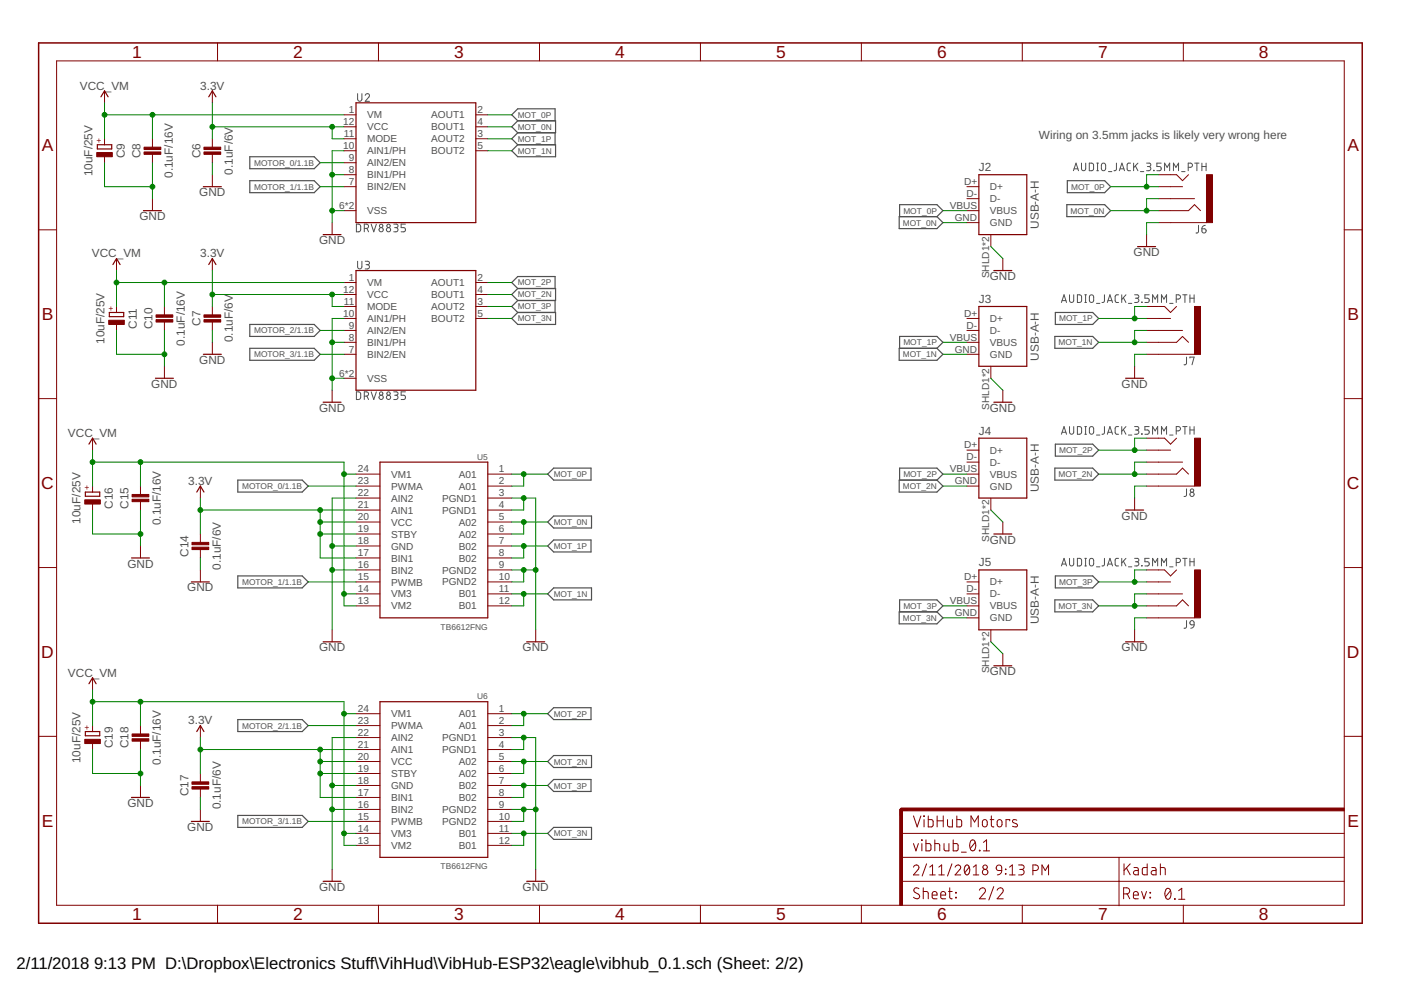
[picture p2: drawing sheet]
<svg xmlns="http://www.w3.org/2000/svg" width="297mm" height="210mm" viewBox="0 0 297 210" stroke-linecap="round" stroke-linejoin="round" font-family="sans-serif">
<g fill="none" stroke="#505050" stroke-width=".21">
<path d="M75.8 19.9v1.1a.46 .46 0 0 0 .5 .5 .46 .46 0 0 0 .4-.5v-1.1M77.4 20.2a.45 .45 0 0 1 .7-.3 .45 .45 0 0 1 .1 .7l-.8 .9h.9M227.6 36.2l.5-1.6 .6 1.6M227.7 35.8h.8M229.3 34.6v1.2a.44 .44 0 0 0 .4 .4 .44 .44 0 0 0 .5-.4v-1.2M230.9 34.6h.7l.2 .3v1l-.2 .3h-.7zM232.5 34.6h.4M232.5 36.2h.4M232.7 34.6v1.6M233.6 34.7l.4-.1 .3 .1 .1 1.1a.46 .46 0 0 1-.4 .4 .46 .46 0 0 1-.5-.4zM235 36.4h.7M236.7 34.6v1.4l-.5 .2"/>
<path d="M237.3 36.2l.6-1.6 .5 1.6M237.5 35.8h.8M239.7 34.6h-.5l-.2 .3v1.1l.2 .2h.5M240.3 34.6v1.6M240.7 35.2l.6 1M241.3 34.6l-1 1M241.8 36.4h.7M243.1 34.6h.5a.36 .36 0 0 1 .4 .3 .36 .36 0 0 1-.4 .4h-.3M243.5 35.3a.44 .44 0 0 1 .5 .5 .44 .44 0 0 1-.5 .4h-.4M244.6 36.1l.1 .1zM246.2 34.6h-.9v.7h.5a.45 .45 0 0 1 .4 .5 .45 .45 0 0 1-.4 .4h-.5M246.9 36.2v-1.6l.6 .9 .5-.9v1.6"/>
<path d="M248.8 36.2v-1.6l.5 .9 .6-.9v1.6M250.5 36.4h.7M251.9 35.5h.5a.44 .44 0 0 0 .4-.5 .44 .44 0 0 0-.4-.4h-.5v1.6M253.3 34.6h.9M253.8 34.6v1.6M254.8 35.3h.9M254.8 34.6v1.6M255.7 34.6v1.6M75.6 47.5l.6 .1 .2 .2 .1 .9-.3 .4h-.6zM75.8 55.4v1.2a.46 .46 0 0 0 .5 .4 .46 .46 0 0 0 .4-.4v-1.2M77.2 48.4h.5a.46 .46 0 0 0 .4-.4 .46 .46 0 0 0-.4-.5h-.5v1.6M77.4 55.4h.6a.36 .36 0 0 1 .3 .4 .36 .36 0 0 1-.3 .3h-.4"/>
<path d="M77.8 48.4l.3 .7M77.9 56.1a.46 .46 0 0 1 .4 .5 .46 .46 0 0 1-.4 .4h-.5M78.7 47.5l.5 1.6 .6-1.6M83.5 47.5h.5a.37 .37 0 0 1 .4 .4 .37 .37 0 0 1-.4 .4h-.3M83.9 48.3a.44 .44 0 0 1 .5 .4 .44 .44 0 0 1-.5 .4h-.4M86 47.5h-1v.8h.6a.45 .45 0 0 1 .4 .4 .45 .45 0 0 1-.4 .4h-.6M254.1 47.8v1.4l-.5 .2M254.8 48.5h.6a.45 .45 0 0 1 .3 .5 .45 .45 0 0 1-.4 .4 .45 .45 0 0 1-.5-.4zM255.5 47.8l-.5 .3-.2 .4M225 64.1l.6-1.6 .5 1.6M225.2 63.7h.8M226.8 62.5v1.2a.44 .44 0 0 0 .4 .4 .44 .44 0 0 0 .4-.4v-1.2"/>
<path d="M228.4 62.5h.6l.3 .3v1.1l-.3 .2h-.6zM230 62.5h.4M230 64.1h.4M230.2 62.5v1.6M231.1 62.6l.3-.1 .4 .1 .1 1.1a.46 .46 0 0 1-.5 .4 .46 .46 0 0 1-.4-.4zM232.5 64.3h.7M234.2 62.5l-.1 1.4-.1 .2h-.4M234.8 64.1l.5-1.6 .6 1.6M234.9 63.7h.8M237.2 62.5h-.5l-.3 .4 .1 1.1 .7 .1M237.8 62.5v1.6M238.2 63.1l.5 1"/>
<path d="M238.7 62.5l-.9 1M239.2 64.3h.8M240.6 62.5h.5a.36 .36 0 0 1 .4 .4 .36 .36 0 0 1-.4 .3h-.4M241 63.2a.46 .46 0 0 1 .5 .5 .46 .46 0 0 1-.5 .4h-.4M242.1 64.1h.1M243.6 62.5h-.9v.7h.6a.46 .46 0 0 1 .4 .5 .46 .46 0 0 1-.4 .4h-.6M244.4 64.1v-1.6l.5 .9 .5-.9v1.6M246.3 64.1v-1.6l.5 .9 .5-.9v1.6M248 64.3h.7M249.4 63.4h.4a.46 .46 0 0 0 .5-.4 .46 .46 0 0 0-.5-.5h-.4v1.6M250.8 62.5h.9M251.2 62.5v1.6"/>
<path d="M251.6 75.7l-.1 1.4-.1 .2h-.4M252.3 63.2h.9M252.3 62.5v1.6M252.3 75.9v-.2h.9l-.5 1.6M253.2 62.5v1.6M75.6 83.1h.6l.2 .3 .1 .8-.3 .5h-.6zM77.2 84h.5a.46 .46 0 0 0 .4-.5 .46 .46 0 0 0-.4-.4h-.5v1.6M77.8 84l.3 .7M78.7 83.1l.5 1.6 .6-1.6M83.5 83.1h.5a.36 .36 0 0 1 .4 .3 .36 .36 0 0 1-.4 .4h-.3M83.9 83.8a.46 .46 0 0 1 .5 .5 .46 .46 0 0 1-.5 .4h-.4M86 83.1h-1v.7h.6a.46 .46 0 0 1 .4 .5 .46 .46 0 0 1-.4 .4h-.6"/>
<path d="M225 92.1l.6-1.7 .5 1.7M225.2 91.7h.8M226.8 90.4v1.2a.44 .44 0 0 0 .4 .5 .44 .44 0 0 0 .4-.5v-1.2M228.4 90.4l.6 .1 .3 .2v1.1l-.3 .2-.6 .1zM230 90.4h.4M230 92.1h.4M230.2 90.4v1.7M231.1 90.6l.3-.2 .4 .2 .1 1a.46 .46 0 0 1-.5 .5 .46 .46 0 0 1-.4-.5zM232.5 92.2h.7M234.2 90.4l-.1 1.4-.5 .3M234.8 92.1l.5-1.7 .6 1.7M234.9 91.7h.8"/>
<path d="M237.2 90.4l-.5 .1-.3 .3 .1 1.2 .7 .1M237.8 90.4v1.7M238.2 91.1l.5 1M238.7 90.4l-.9 1M239.2 92.2h.8M240.6 90.4h.5a.36 .36 0 0 1 .4 .4 .36 .36 0 0 1-.4 .4h-.4M241 91.2a.46 .46 0 0 1 .5 .4 .46 .46 0 0 1-.5 .5h-.4M242.1 92v.1zM243.6 90.4h-.9v.8h.6a.46 .46 0 0 1 .4 .4 .46 .46 0 0 1-.4 .5h-.6M244.4 92.1v-1.7l.5 1 .5-1v1.7M246.3 92.1v-1.7l.5 1 .5-1v1.7M248 92.2h.7"/>
<path d="M249.4 91.4h.4a.46 .46 0 0 0 .5-.5 .46 .46 0 0 0-.5-.5h-.4v1.7M250.8 90.4h.9M251.2 90.4v1.7M252.3 90.4v1.7M252.3 91.2h.9M253.2 90.4v1.7M225 120l.6-1.6 .5 1.6M225.2 119.6h.8M226.8 118.4v1.1a.44 .44 0 0 0 .4 .5 .44 .44 0 0 0 .4-.5v-1.1M228.4 118.4h.6l.3 .3v1l-.3 .3h-.6zM230 118.4h.4M230 120h.4"/>
<path d="M230.2 118.4v1.6M231.1 118.5l.3-.1 .4 .1 .1 1a.46 .46 0 0 1-.5 .5 .46 .46 0 0 1-.4-.5zM234.2 118.4l-.1 1.4-.5 .2M234.8 120l.5-1.6 .6 1.6M234.9 119.6h.8M237.2 118.4h-.5l-.3 .3 .1 1.1 .2 .2h.5M237.8 118.4v1.6M238.2 119l.5 1M238.7 118.4l-.9 1M240.6 118.4h.5a.36 .36 0 0 1 .4 .3 .36 .36 0 0 1-.4 .4h-.4M241 119.1a.44 .44 0 0 1 .5 .4 .44 .44 0 0 1-.5 .5h-.4M242.1 119.9v.1z"/>
<path d="M243.6 118.4h-.9v.7h.6a.45 .45 0 0 1 .4 .4 .45 .45 0 0 1-.4 .5h-.6M244.4 120v-1.6l.5 .9 .5-.9v1.6M246.3 120v-1.6l.5 .9 .5-.9v1.6M249.4 119.3h.4a.44 .44 0 0 0 .5-.5 .44 .44 0 0 0-.5-.4h-.4v1.6M250.8 118.4h.9M251.2 118.4v1.6M251.6 103.7l-.1 1.4-.5 .2M252.3 118.4v1.6M252.3 119.1h.9M253.2 118.4v1.6M232.5 120.2h.7M239.2 120.2h.8"/>
<path d="M248 120.2h.7M251.6 131.6l-.1 1.4-.5 .2M252.4 131.7l.3-.1 .3 .1 .2 .8-.8-.1-.1-.4zM253.2 132.5l-.2 .4-.5 .3"/>
<circle cx="80.8" cy="48.7" r=".45"/>
<circle cx="80.8" cy="47.9" r=".36"/>
<circle cx="82.4" cy="48.7" r=".45"/>
<circle cx="82.4" cy="47.9" r=".36"/>
<circle cx="80.8" cy="83.4" r=".36"/>
<circle cx="80.8" cy="84.3" r=".44"/>
<circle cx="82.4" cy="83.4" r=".36"/>
<circle cx="82.4" cy="84.3" r=".44"/>
<circle cx="252.7" cy="104.8" r=".45"/>
<circle cx="252.7" cy="104" r=".36"/>
</g>
<g fill="none" stroke="#505050" stroke-width=".25">
<path d="M53 33.2h13.6l1.3 1.3-1.3 1.3h-13.6zM53 38.3h13.6l1.3 1.3-1.3 1.3h-13.6zM108.5 32l1.3-1.3h8v2.5h-8zM109.8 28.2l-1.3 1.2 1.3 1.3M109.8 25.6l-1.3-1.3 1.3-1.2h7.9v2.5M109.8 25.6h8v2.6h-8M109.8 25.6l-1.3 1.3 1.3 1.3M117.7 28.2v2.5M226.3 38.3h7.9l1.3 1.3-1.3 1.3h-7.9zM190.6 45.9h8l1.3 1.3-1.3 1.3h-8zM190.7 45.9v-2.5h7.9l1.3 1.3-1.3 1.2M226.2 43.4h8l1.3 1.3-1.3 1.2h-8z"/>
<path d="M53 68.8h13.6l1.3 1.3-1.3 1.2h-13.6zM53 73.9h13.6l1.3 1.2-1.3 1.3h-13.6zM108.5 67.5l1.3-1.2h8v2.5h-8zM109.8 61.2l-1.3-1.3 1.3-1.3h7.9v2.6M109.8 61.2h8v2.5h-8M109.8 61.2l-1.3 1.2 1.3 1.3M109.8 63.7l-1.3 1.3 1.3 1.3M117.7 63.7v2.6M190.6 73.9h8l1.3 1.2-1.3 1.3h-8zM190.7 73.9v-2.6h7.9l1.3 1.3-1.3 1.3M223.6 71.3h8.1l1.2 1.3-1.2 1.3h-8.1zM223.8 66.3h7.9l1.2 1.2-1.2 1.3h-7.9z"/>
<path d="M223.6 99.3h8.1l1.2 1.2-1.2 1.3h-8.1zM223.8 94.2h7.9l1.2 1.2-1.2 1.3h-7.9zM50.4 101.8h13.7l1.2 1.3-1.2 1.2h-13.7zM116.1 100.5l1.3-1.2h7.9v2.5h-7.9zM116.1 115.8l1.3-1.3h7.9v2.5h-7.9zM116.1 110.7l1.3-1.3h8v2.6h-8zM190.6 101.8h8l1.3 1.3-1.3 1.2h-8zM190.7 101.8v-2.5h7.9l1.3 1.2-1.3 1.3M50.4 122.1h13.7l1.2 1.3-1.2 1.3h-13.7zM117.4 124.7h8v2.5h-8l-1.3-1.3zM190.6 129.7h8l1.3 1.3-1.3 1.3h-8zM190.7 129.7v-2.5h7.9l1.3 1.3-1.3 1.2"/>
<path d="M223.6 127.2h8.1l1.2 1.3-1.2 1.2h-8.1zM223.8 122.1h7.9l1.2 1.3-1.2 1.3h-7.9zM50.4 152.6h13.7l1.2 1.2-1.2 1.3h-13.7zM116.1 151.3l1.3-1.2h7.9v2.5h-7.9zM50.4 172.9h13.7l1.2 1.3-1.2 1.2h-13.7zM116.1 166.5l1.3-1.2h7.9v2.5h-7.9zM116.1 161.5l1.3-1.3h8v2.5h-8zM117.4 175.4h8v2.6h-8l-1.3-1.3z"/>
</g>
<g fill="#800000" stroke="#800000" stroke-width=".21">
<path d="M190.8 171.6h.5v20.3h-.5z"/>
<path d="M191 171.3h94v.6h-94z"/>
<path d="M30.5 31.2h3.6v.5h-3.6z"/>
<path d="M30.5 32.2h3.6v.5h-3.6z"/>
<path d="M43.2 31.2h3.6v.5h-3.6z"/>
<path d="M43.2 32.2h3.6v.5h-3.6z"/>
<path d="M43.2 66.8h3.6v.5h-3.6z"/>
<path d="M43.2 67.8h3.6v.5h-3.6z"/>
<path d="M33.1 66.8h3.5v.5h-3.5z"/>
<path d="M33.1 67.8h3.5v.5h-3.5z"/>
<path d="M255.8 37h1.3v10.2h-1.3z"/>
<path d="M253.3 65h1.2v10.1h-1.2z"/>
<path d="M253.3 92.9h1.2v10.2h-1.2z"/>
<path d="M253.3 120.8h1.2v10.2h-1.2z"/>
<path d="M40.7 115h3.6v.5h-3.6z"/>
<path d="M40.7 116h3.6v.5h-3.6z"/>
<path d="M28 104.8h3.6v.5h-3.6z"/>
<path d="M28 105.9h3.6v.5h-3.6z"/>
<path d="M20.5 32.3h3.3v.9h-3.3z"/>
<path d="M23.1 67.9h3.3v.9h-3.3z"/>
<path d="M18 106h3.3v.9h-3.3z"/>
<path d="M40.7 165.8h3.6v.5h-3.6z"/>
<path d="M40.7 166.8h3.6v.5h-3.6z"/>
<path d="M28 155.6h3.6v.5h-3.6z"/>
<path d="M28 156.6h3.6v.5h-3.6z"/>
<path d="M18 156.8h3.3v.8h-3.3z"/>
</g>
<g fill="none" stroke="#800000" stroke-width=".21">
<path d="M12 12.9h273v179h-273zM22.2 19.3v2.5M45 19.3v2.5M46.1 9.1v3.8M80.2 9.1v3.8M114.4 9.1v3.8M148.5 9.1v3.8M182.6 9.1v3.8M216.7 9.1v3.8M250.9 9.1v3.8M22.2 29.4v1.3M22.2 32.7v1.8"/>
<path d="M32.3 29.4v1.8M32.3 32.7v1.8M45 29.4v1.8M45 32.7v1.8M45 37v2.6M72.9 32h2.6M72.9 34.5h2.6M72.9 24.3h2.6M72.9 29.4h2.6M72.9 37h2.6M72.9 39.6h2.6M72.9 26.9h2.6"/>
<path d="M100.9 32h2.5M100.9 24.3h2.5M100.9 29.4h2.5M100.9 26.9h2.5M205 39.6h2.5M245.6 37h3.8l1.3 1.3 1.3-1.3M245.6 39.6h5.1M8.2 48.7h3.8M24.7 54.8v2.6M32.3 42.1v2.6M45 54.8v2.6M70.4 47.2v2.5"/>
<path d="M72.9 44.7h2.6M72.9 59.9h2.6M100.9 59.9h2.5M205 44.7h2.5M205 42.1h2.5M205 47.2h2.5M210.1 49.7v2.6M212.6 54.8v2.6M243.1 49.7v2.6M245.6 44.7h6.4l1.3-1.3 1.2 1.3M245.6 42.1h7.7M245.6 47.2h10.2"/>
<path d="M285 48.7h3.8M24.7 65v1.3M24.7 68.3v1.8M34.9 65v1.8M34.9 68.3v1.8M34.9 77.7v2.5M45 65v1.8M45 68.3v1.8M45 72.6v2.5M72.9 67.5h2.6M72.9 70.1h2.6M72.9 65h2.6"/>
<path d="M72.9 72.6h2.6M72.9 75.1h2.6M72.9 62.4h2.6M100.9 67.5h2.5M100.9 65h2.5M100.9 62.4h2.5M205 67.5h2.5M205 70.1h2.5M205 72.6h2.5M205 75.1h2.5M210.1 77.7v2.5M240.6 77.7v2.5"/>
<path d="M243.1 67.5h5.1M243.1 70.1h7.6M243.1 65h3.8l1.3 1.3 1.2-1.3M243.1 72.6h6.3l1.3-1.3 1.3 1.3M243.1 75.1h10.2M8.2 84.5h3.8M19.6 92.9v2.5M70.4 82.7v2.6M72.9 80.2h2.6M205 95.4h2.5M205 98h2.5M212.6 82.7v2.6"/>
<path d="M243.1 95.4h5.1M243.1 98h7.6M243.1 92.9h3.8l1.3 1.3 1.2-1.3M285 84.5h3.8M19.6 103.1v1.2M19.6 106.4v1.7M29.8 103.1v1.7M29.8 106.4v1.7M29.8 115.8v2.5M42.5 103.1v2.5M42.5 113.2v1.8M42.5 116.5v1.8"/>
<path d="M75.5 100.5h5.1M75.5 103.1h5.1M75.5 105.6h5.1M75.5 108.1h5.1M75.5 110.7h5.1M75.5 113.2h5.1M75.5 115.8h5.1M75.5 118.3h5.1M103.4 100.5h5.1M103.4 103.1h5.1M103.4 105.6h5.1M103.4 108.1h5.1"/>
<path d="M103.4 110.7h5.1M103.4 113.2h5.1M103.4 115.8h5.1M103.4 118.3h5.1M205 100.5h2.5M205 103.1h2.5M210.1 105.6v2.5M212.6 110.7v2.5M240.6 105.6v2.5M243.1 100.5h6.3l1.3-1.2 1.3 1.2M243.1 103.1h10.2M8.2 120.3h3.8"/>
<path d="M42.5 120.8v2.6M70.4 133.5v2.6M75.5 123.4h5.1M75.5 125.9h5.1M75.5 128.5h5.1M75.5 120.8h5.1M103.4 123.4h5.1M103.4 125.9h5.1M103.4 128.5h5.1M103.4 120.8h5.1M113.6 133.5v2.6M205 123.4h2.5"/>
<path d="M205 125.9h2.5M205 128.5h2.5M205 131h2.5M210.1 133.5v2.6M212.6 138.6v2.6M240.6 133.5v2.6M243.1 123.4h5.1M243.1 125.9h7.6M243.1 128.5h6.3l1.3-1.3 1.3 1.3M243.1 131h10.2M243.1 120.8h3.8l1.3 1.3 1.2-1.3M285 120.3h3.8"/>
<path d="M8.2 156.1h3.8M19.6 143.7v2.5M19.6 153.8v1.3M19.6 157.1v1.8M29.8 153.8v1.8M29.8 157.1v1.8M42.5 153.8v2.6M75.5 151.3h5.1M75.5 153.8h5.1M75.5 156.4h5.1M75.5 158.9h5.1M103.4 151.3h5.1"/>
<path d="M103.4 153.8h5.1M103.4 156.4h5.1M103.4 158.9h5.1M285 156.1h3.8M29.8 166.5v2.6M42.5 164v1.8M42.5 167.3v1.8M42.5 171.6v2.6M75.5 176.7h5.1M75.5 161.5h5.1M75.5 164h5.1M75.5 166.5h5.1"/>
<path d="M75.5 169.1h5.1M75.5 171.6h5.1M75.5 174.2h5.1M75.5 179.2h5.1M103.4 176.7h5.1M103.4 161.5h5.1M103.4 164h5.1M103.4 166.5h5.1M103.4 169.1h5.1M103.4 171.6h5.1M103.4 174.2h5.1M103.4 179.2h5.1"/>
<path d="M191.1 176.7h93.9M193.7 178.9l.5 1.5 .5-1.5M193.7 173l.8 2.3 .7-2.3M195.4 178.1l.1 .1zM195.5 178.9v1.5M195.9 173l.1 .1zM195.9 173.8v1.5M196.3 178.1v2.3h.8l.3-.4-.1-.9-.2-.2h-.8M196.8 173v2.3h.8l.2-.4v-.9l-.2-.2h-.8M198.2 178.9l.9 .1 .1 1.4M198.2 178.1v2.3M198.7 173v2.3"/>
<path d="M198.7 174h1.3M200 173v2.3M200.2 178.9v1.3l.3 .2h.7v-1.5M200.9 173.8v1.1l.1 .3 .3 .1h.6v-1.5M202.1 178.1v2.3h.8l.2-.2v-1.1l-.2-.2h-.8M202.9 173v2.3h.7l.3-.4v-.9l-.3-.2h-.7M205.8 178.3a.62 .62 0 0 1 .8-.1 .62 .62 0 0 1 .3 .7 .99 .99 0 0 1-.8 1.5 1.65 1.65 0 0 1-.3-2.1zM205.9 175.3v-2.3l.7 1.3 .8-1.3v2.3M206.8 178.6l-1.1 1.3M208.4 174l.5-.2a.92 .92 0 0 1 .2 1.5h-.4l-.3-.1zM208.5 178.6l.7-.5v2.3M209.9 173.8h.8"/>
<path d="M210.2 173v2.1l.5 .2M211.5 174l.3-.2 .5 .2 .1 .8a.52 .52 0 0 1-.5 .5 .52 .52 0 0 1-.5-.5zM214.1 174v-.2h-.8v1.5M215.6 173.9l-.8-.1-.1 .4 .9 .6 .1 .4-.3 .1-.7-.1M46.1 191.9v3.8M70.4 184.3v2.6M80.2 191.9v3.8M113.6 184.3v2.6M114.4 191.9v3.8M148.5 191.9v3.8M182.6 191.9v3.8M191.1 186.9h93.9"/>
<path d="M191.1 181.8h93.9M193.7 183.9a.58 .58 0 0 1 .8-.5 .58 .58 0 0 1 .2 .9l-1 1.2h1.1M194.8 188.4a.58 .58 0 0 0-.8-.1 .58 .58 0 0 0 0 .9l.7 .4a.58 .58 0 0 1 .1 .9 .58 .58 0 0 1-.9-.1l-.2-.2M195.7 189l1 .1 .1 1.5M195.7 188.2v2.4M196.4 183.2l-.9 2.5M197.1 185.5h1.2M197.1 183.9l.6-.5v2.1M197.6 189.8h1.1a.54 .54 0 0 0-.4-.8 .54 .54 0 0 0-.7 .5l.2 1 .9 .1M199.1 185.5h1.1M199.1 183.9l.5-.5v2.1M199.5 189.8h1a.54 .54 0 0 0-.4-.8 .54 .54 0 0 0-.6 .5l.1 1 .9 .1"/>
<path d="M201.1 189h.8M201.4 188.2v2.1l.5 .3M201.8 183.2l-.9 2.5M202.5 183.9a.59 .59 0 0 1 .8-.5 .59 .59 0 0 1 .2 .9l-1 1.2h1.2M202.6 189.2l.2 .1zM202.6 190.2l.2 .2zM203.8 180.7h1.1M204.7 183.5l.2-.1a.88 .88 0 0 1 .7 1.3l-.1 .3a.51 .51 0 0 1-.5 .5 .51 .51 0 0 1-.5-.5l-.1-.8zM205.5 183.9l-.9 1.1M206.4 185.5h1.1M206.4 183.9l.5-.5v2.1M207.6 188.7a.64 .64 0 0 1 1-.5 .64 .64 0 0 1 .1 1.1l-1.1 1.3h1.3"/>
<path d="M207.6 180.3l.2 .1zM208.5 180.4h1.3M210.7 188l-1 2.8M211.4 183.6l.3-.2 .6 .2 .1 1-1-.2-.2-.3zM211.4 188.7a.64 .64 0 0 1 .9-.5 .64 .64 0 0 1 .2 1.1l-1.1 1.3h1.3M212.4 184.6l-.3 .6-.6 .3M213.2 184.3l.1 .1zM213.2 185.2l.1 .1zM214 185.5h1.2M214 183.9l.6-.5v2.1M216 183.4h.7a.48 .48 0 0 1 .4 .5 .48 .48 0 0 1-.4 .4h-.5M216.6 184.3a.58 .58 0 0 1 .5 .6 .58 .58 0 0 1-.5 .6h-.6"/>
<path d="M216.7 191.9v3.8M219 184.6h.6a.59 .59 0 0 0 .6-.6 .59 .59 0 0 0-.6-.6h-.6v2.1M220.9 185.5v-2.1l.7 1.2 .7-1.2v2.1M237.3 181.8v10.2M238.2 189.5h.7a.65 .65 0 0 0 .6-.6 .65 .65 0 0 0-.6-.7h-.7v2.4M238.3 183.2v2.3M238.8 184.1l.8 1.4M239 189.5l.5 1.1M239.6 183.2l-1.3 1.4M240.3 189.8h1a.54 .54 0 0 0-.3-.8 .54 .54 0 0 0-.7 .5l.1 1 .9 .1M240.4 183.9l.7 .1 .2 .2v1.3h-.5a.46 .46 0 0 1-.5-.5 .46 .46 0 0 1 .5-.4h.5M242 189l.5 1.6 .6-1.6"/>
<path d="M243.2 183.2v2.3h-.8l-.2-.2v-1.1l.2-.2 .8-.1M243.8 190.2l.1 .2zM243.8 189.2l.1 .1zM244.2 183.9l.7 .1 .2 .3v1.2h-.6a.46 .46 0 0 1-.4-.5 .46 .46 0 0 1 .4-.4h.6M246 183.9l1 .1 .1 1.5M246 183.2v2.3M247.2 188.5a.62 .62 0 0 1 .8 0 .62 .62 0 0 1 .3 .7 .99 .99 0 0 1-.8 1.4 1.63 1.63 0 0 1-.3-2.1zM248.2 188.8l-1.1 1.3M249 190.5l.2 .2zM249.9 190.7h1.3M249.9 188.8l.6-.5v2.4M250.9 191.9v3.8"/>
<circle cx="208.9" cy="184.9" r=".58"/>
<circle cx="208.9" cy="183.9" r=".47"/>
</g>
<path d="M192.3 171.6h-1.2v1.3" fill="none" stroke="#800000" stroke-width=".61"/>
<path d="M8.2 9.1h280.6v186.6h-280.6z" fill="none" stroke="#800000" stroke-width=".32"/>
<g fill="none" stroke="#800000" stroke-width=".25">
<path d="M20.6 30.7h3.1v.9h-3.1zM21.4 20.5l.8-1.2 .7 1.2M43.1 39.6h3.8M44.3 20.5l.7-1.2 .8 1.2M75.5 21.8h25.4v25.4h-25.4zM207.5 37h10.2v12.7h-10.2zM23.9 56.1l.8-1.3 .8 1.3M30.4 44.7h3.8M44.3 56.1l.7-1.3 .8 1.3M68.5 49.7h3.8M75.5 57.4h25.4v25.3h-25.4zM210.7 57.4h3.8"/>
<path d="M241.2 52.3h3.8M23.2 66.3h3v.8h-3zM43.1 75.1h3.8M207.5 65h10.2v12.7h-10.2zM18.9 94.2l.7-1.3 .8 1.3M33 80.2h3.8M68.5 85.3h3.8M80.6 98h22.8v33h-22.8zM207.5 92.9h10.2v12.7h-10.2zM210.7 85.3h3.8M238.7 80.2h3.8M18.1 104.3h3v.9h-3z"/>
<path d="M27.9 118.3h3.8M41.7 104.3l.8-1.2 .7 1.2M210.7 113.2h3.8M238.7 108.1h3.8M40.6 123.4h3.8M68.5 136.1h3.8M111.7 136.1h3.8M207.5 120.8h10.2v12.7h-10.2zM238.7 136.1h3.8M18.1 155.1h3v.9h-3zM18.9 145l.7-1.3 .8 1.3M41.7 155.1l.8-1.3 .7 1.3"/>
<path d="M80.6 148.8h22.8v33h-22.8zM210.7 141.2h3.8M27.9 169.1h3.8M40.6 174.2h3.8M68.5 186.9h3.8M111.7 186.9h3.8"/>
</g>
<g fill="none" stroke="#008000" stroke-width=".21">
<path d="M22.2 24.3h50.7M22.2 21.8v7.6M22.2 34.5v5.1h10.1M32.3 24.3v5.1M32.3 34.5v7.6M45 26.9h27.9M45 21.8v7.6M45 34.5v2.5M67.9 39.6h5M67.9 34.5h5M70.4 26.9v2.5h2.5M70.4 37h2.5"/>
<path d="M72.9 32h-2.5v15.2M103.4 29.4h5.1M103.4 26.9h5.1M103.4 24.3h5.1M103.4 32h5.1M235.5 39.6h10.1M245.6 37h-2.5v2.6M24.7 59.9h48.2M24.7 57.4v7.6M34.9 59.9v5.1M45 57.4v7.6M70.4 44.7h2.5"/>
<path d="M103.4 59.9h5.1M199.9 44.7h5.1M199.9 47.2h5.1M210.1 52.3l2.5 2.5M235.5 44.7h10.1M245.6 47.2h-2.5v2.5M245.6 42.1h-2.5v2.6M24.7 70.1v5h10.2M34.9 70.1v7.6M45 70.1v2.5M45 62.4h27.9M67.9 75.1h5"/>
<path d="M67.9 70.1h5M70.4 62.4v2.6h2.5M70.4 72.6h2.5M72.9 67.5h-2.5v15.2M103.4 62.4h5.1M103.4 65h5.1M103.4 67.5h5.1M199.9 72.6h5.1M199.9 75.1h5.1M232.9 67.5h10.2M232.9 72.6h10.2M243.1 65h-2.5v2.5"/>
<path d="M243.1 75.1h-2.5v2.6M243.1 70.1h-2.5v2.5M19.6 98h53.3v30.5h2.6M19.6 95.4v7.7M29.8 98v5.1M70.4 80.2h2.5M210.1 80.2l2.5 2.5M232.9 95.4h10.2M243.1 98h-2.5v2.5M243.1 92.9h-2.5v2.5M19.6 108.1v5.1h10.2M29.8 108.1v7.7"/>
<path d="M42.5 105.6v7.6M42.5 118.3v2.5M42.5 108.1h33M65.3 103.1h10.2M67.9 110.7h7.6M67.9 108.1v10.2h7.6M67.9 113.2h7.6M70.4 115.8h5.1M72.9 100.5h2.6M75.5 105.6h-5.1v27.9M108.5 110.7h7.6M108.5 100.5h7.6"/>
<path d="M108.5 105.6h5.1v27.9M108.5 115.8h7.6M111 105.6v2.5h-2.5M111 115.8v2.5h-2.5M111 110.7v2.5h-2.5M111 100.5v2.6h-2.5M199.9 100.5h5.1M199.9 103.1h5.1M210.1 108.1l2.5 2.6M232.9 100.5h10.2M243.1 103.1h-2.5v2.5M65.3 123.4h10.2"/>
<path d="M70.4 120.8h5.1M72.9 125.9h2.6M108.5 125.9h7.6M108.5 120.8h5.1M111 125.9v2.6h-2.5M111 120.8v2.6h-2.5M199.9 128.5h5.1M199.9 131h5.1M210.1 136.1l2.5 2.5M232.9 128.5h10.2M232.9 123.4h10.2M243.1 125.9h-2.5v2.6"/>
<path d="M243.1 120.8h-2.5v2.6M243.1 131h-2.5v2.5M19.6 158.9v5.1h10.2M19.6 146.2v7.6M19.6 148.8h53.3v30.4h2.6M29.8 148.8v5M29.8 158.9v7.6M42.5 156.4v7.6M42.5 158.9h33M65.3 153.8h10.2M67.9 158.9v10.2h7.6M72.9 151.3h2.6"/>
<path d="M75.5 156.4h-5.1v27.9M108.5 151.3h7.6M108.5 156.4h5.1v27.9M111 156.4v2.5h-2.5M111 151.3v2.5h-2.5M42.5 169.1v2.5M65.3 174.2h10.2M67.9 161.5h7.6M67.9 164h7.6M70.4 171.6h5.1M70.4 166.5h5.1M72.9 176.7h2.6"/>
<path d="M108.5 161.5h7.6M108.5 176.7h7.6M108.5 171.6h5.1M108.5 166.5h7.6M111 166.5v2.6h-2.5M111 161.5v2.5h-2.5M111 176.7v2.5h-2.5M111 171.6v2.6h-2.5"/>
</g>
<g fill="#008000" stroke="#008000" stroke-width=".21">
<circle cx="70.4" cy="26.9" r=".51"/>
<circle cx="45" cy="26.9" r=".51"/>
<circle cx="70.4" cy="62.4" r=".51"/>
<circle cx="45" cy="62.4" r=".51"/>
<circle cx="67.9" cy="108.1" r=".51"/>
<circle cx="67.9" cy="110.7" r=".51"/>
<circle cx="42.5" cy="108.1" r=".51"/>
<circle cx="67.9" cy="113.2" r=".51"/>
<circle cx="67.9" cy="158.9" r=".51"/>
<circle cx="67.9" cy="161.5" r=".51"/>
<circle cx="42.5" cy="158.9" r=".51"/>
<circle cx="67.9" cy="164" r=".51"/>
<circle cx="22.2" cy="24.3" r=".51"/>
<circle cx="32.3" cy="24.3" r=".51"/>
<circle cx="24.7" cy="59.9" r=".51"/>
<circle cx="34.9" cy="59.9" r=".51"/>
<circle cx="19.6" cy="98" r=".51"/>
<circle cx="72.9" cy="125.9" r=".51"/>
<circle cx="72.9" cy="100.5" r=".51"/>
<circle cx="29.8" cy="98" r=".51"/>
<circle cx="19.6" cy="148.8" r=".51"/>
<circle cx="72.9" cy="176.7" r=".51"/>
<circle cx="72.9" cy="151.3" r=".51"/>
<circle cx="29.8" cy="148.8" r=".51"/>
<circle cx="70.4" cy="44.7" r=".51"/>
<circle cx="70.4" cy="37" r=".51"/>
<circle cx="70.4" cy="72.6" r=".51"/>
<circle cx="70.4" cy="80.2" r=".51"/>
<circle cx="32.3" cy="39.6" r=".51"/>
<circle cx="34.9" cy="75.1" r=".51"/>
<circle cx="111" cy="105.6" r=".51"/>
<circle cx="111" cy="120.8" r=".51"/>
<circle cx="113.6" cy="120.8" r=".51"/>
<circle cx="70.4" cy="115.8" r=".51"/>
<circle cx="70.4" cy="120.8" r=".51"/>
<circle cx="29.8" cy="113.2" r=".51"/>
<circle cx="111" cy="156.4" r=".51"/>
<circle cx="111" cy="171.6" r=".51"/>
<circle cx="113.6" cy="171.6" r=".51"/>
<circle cx="70.4" cy="166.5" r=".51"/>
<circle cx="70.4" cy="171.6" r=".51"/>
<circle cx="29.8" cy="164" r=".51"/>
<circle cx="243.1" cy="39.6" r=".51"/>
<circle cx="111" cy="100.5" r=".51"/>
<circle cx="243.1" cy="44.7" r=".51"/>
<circle cx="111" cy="110.7" r=".51"/>
<circle cx="240.6" cy="67.5" r=".51"/>
<circle cx="111" cy="115.8" r=".51"/>
<circle cx="240.6" cy="72.6" r=".51"/>
<circle cx="111" cy="125.9" r=".51"/>
<circle cx="240.6" cy="95.4" r=".51"/>
<circle cx="111" cy="151.3" r=".51"/>
<circle cx="240.6" cy="100.5" r=".51"/>
<circle cx="111" cy="161.5" r=".51"/>
<circle cx="240.6" cy="123.4" r=".51"/>
<circle cx="111" cy="166.5" r=".51"/>
<circle cx="240.6" cy="128.5" r=".51"/>
<circle cx="111" cy="176.7" r=".51"/>
</g>
<g font-size="3.7" fill="#800000">
<text x="28" y="12.3">1</text>
<text x="62.2" y="12.3">2</text>
<text x="96.3" y="12.3">3</text>
<text x="130.4" y="12.3">4</text>
<text x="164.5" y="12.3">5</text>
<text x="198.7" y="12.3">6</text>
<text x="232.8" y="12.3">7</text>
<text x="266.9" y="12.3">8</text>
<text x="8.9" y="32.1">A</text>
<text x="285.7" y="32.1">A</text>
<text x="8.9" y="67.9">B</text>
<text x="285.7" y="67.9">B</text>
<text x="8.8" y="103.7">C</text>
<text x="285.6" y="103.7">C</text>
<text x="8.8" y="139.5">D</text>
<text x="285.6" y="139.5">D</text>
<text x="8.9" y="175.3">E</text>
<text x="285.7" y="175.3">E</text>
<text x="28" y="195.1">1</text>
<text x="62.2" y="195.1">2</text>
<text x="96.3" y="195.1">3</text>
<text x="130.4" y="195.1">4</text>
<text x="164.5" y="195.1">5</text>
<text x="198.7" y="195.1">6</text>
<text x="232.8" y="195.1">7</text>
<text x="266.9" y="195.1">8</text>
</g>
<g font-size="3.5">
<text x="3.5" y="205.4">2/11/2018</text>
<text x="19.9" y="205.4">9:13 PM D:\Dropbox\Electronics Stuff\VihHud\VibHub-ESP32\eagle\vibhub_0.1.sch (Sheet: 2/2)</text>
</g>
<g font-size="2.5" fill="#505050">
<text x="17" y="19">VCC_VM</text>
<text x="42.4" y="19">3.3V</text>
<text x="220.2" y="29.4">Wiring on 3.5mm jacks is likely very wrong here</text>
<text x="26.5" y="33.6" transform="rotate(-90 26.5 33.6)">C9</text>
<text x="29.8" y="33.5" transform="rotate(-90 29.8 33.5)">C8</text>
<text x="42.5" y="33.5" transform="rotate(-90 42.5 33.5)">C6</text>
<text x="19.6" y="37.4" transform="rotate(-90 19.6 37.4)">10uF/25V</text>
<text x="36.6" y="37.7" transform="rotate(-90 36.6 37.7)">0.1uF/16V</text>
<text x="42.2" y="41.6">GND</text>
<text x="49.3" y="37" transform="rotate(-90 49.3 37)">0.1uF/6V</text>
<text x="207.5" y="36.3">J2</text>
<text x="29.5" y="46.7">GND</text>
<text x="67.6" y="51.8">GND</text>
<text x="220.2" y="48.5" transform="rotate(-90 220.2 48.5)">USB-A-H</text>
<text x="19.5" y="54.6">VCC_VM</text>
<text x="42.4" y="54.6">3.3V</text>
<text x="209.9" y="59.4">GND</text>
<text x="240.3" y="54.3">GND</text>
<text x="207.5" y="64.2">J3</text>
<text x="29" y="69.7" transform="rotate(-90 29 69.7)">C11</text>
<text x="32.3" y="69.8" transform="rotate(-90 32.3 69.8)">C10</text>
<text x="42.5" y="69.1" transform="rotate(-90 42.5 69.1)">C7</text>
<text x="22.2" y="73" transform="rotate(-90 22.2 73)">10uF/25V</text>
<text x="39.2" y="73.3" transform="rotate(-90 39.2 73.3)">0.1uF/16V</text>
<text x="42.2" y="77.2">GND</text>
<text x="49.3" y="72.6" transform="rotate(-90 49.3 72.6)">0.1uF/6V</text>
<text x="220.2" y="76.4" transform="rotate(-90 220.2 76.4)">USB-A-H</text>
<text x="32.1" y="82.2">GND</text>
<text x="237.8" y="82.2">GND</text>
<text x="67.6" y="87.3">GND</text>
<text x="209.9" y="87.3">GND</text>
<text x="14.4" y="92.7">VCC_VM</text>
<text x="207.5" y="92.1">J4</text>
<text x="23.9" y="107.9" transform="rotate(-90 23.9 107.9)">C16</text>
<text x="27.2" y="107.9" transform="rotate(-90 27.2 107.9)">C15</text>
<text x="39.9" y="102.8">3.3V</text>
<text x="220.2" y="104.4" transform="rotate(-90 220.2 104.4)">USB-A-H</text>
<text x="17.1" y="111" transform="rotate(-90 17.1 111)">10uF/25V</text>
<text x="34.1" y="111.4" transform="rotate(-90 34.1 111.4)">0.1uF/16V</text>
<text x="237.8" y="110.2">GND</text>
<text x="39.9" y="118" transform="rotate(-90 39.9 118)">C14</text>
<text x="209.9" y="115.3">GND</text>
<text x="27" y="120.3">GND</text>
<text x="39.7" y="125.4">GND</text>
<text x="46.8" y="120.8" transform="rotate(-90 46.8 120.8)">0.1uF/6V</text>
<text x="207.5" y="120.1">J5</text>
<text x="220.2" y="132.3" transform="rotate(-90 220.2 132.3)">USB-A-H</text>
<text x="14.4" y="143.4">VCC_VM</text>
<text x="67.6" y="138.1">GND</text>
<text x="110.8" y="138.1">GND</text>
<text x="209.9" y="143.2">GND</text>
<text x="237.8" y="138.1">GND</text>
<text x="39.9" y="153.6">3.3V</text>
<text x="17.1" y="161.8" transform="rotate(-90 17.1 161.8)">10uF/25V</text>
<text x="23.9" y="158.7" transform="rotate(-90 23.9 158.7)">C19</text>
<text x="27.2" y="158.7" transform="rotate(-90 27.2 158.7)">C18</text>
<text x="34.1" y="162.2" transform="rotate(-90 34.1 162.2)">0.1uF/16V</text>
<text x="27" y="171.1">GND</text>
<text x="39.9" y="168.8" transform="rotate(-90 39.9 168.8)">C17</text>
<text x="46.8" y="171.6" transform="rotate(-90 46.8 171.6)">0.1uF/6V</text>
<text x="39.7" y="176.2">GND</text>
<text x="67.6" y="188.9">GND</text>
<text x="110.8" y="188.9">GND</text>
</g>
<g font-size="2.1" fill="#505050">
<text x="73.9" y="24">1</text>
<text x="101.2" y="24">2</text>
<text x="72.8" y="26.5">12</text>
<text x="72.9" y="29.1">11</text>
<text x="77.8" y="27.6">VCC</text>
<text x="77.8" y="25.1">VM</text>
<text x="91.4" y="25.1">AOUT1</text>
<text x="91.4" y="27.6">BOUT1</text>
<text x="101.2" y="29.1">3</text>
<text x="101.2" y="26.5">4</text>
<text x="72.8" y="31.6">10</text>
<text x="73.9" y="34.1">9</text>
<text x="77.8" y="32.7">AIN1/PH</text>
<text x="77.8" y="35.3">AIN2/EN</text>
<text x="77.8" y="30.2">MODE</text>
<text x="91.4" y="30.2">AOUT2</text>
<text x="91.4" y="32.7">BOUT2</text>
<text x="101.2" y="31.6">5</text>
<text x="73.9" y="36.7">8</text>
<text x="73.9" y="39.2">7</text>
<text x="77.8" y="37.8">BIN1/PH</text>
<text x="77.8" y="40.3">BIN2/EN</text>
<text x="204.4" y="39.2">D+</text>
<text x="204.9" y="41.8">D-</text>
<text x="209.9" y="40.3">D+</text>
<text x="71.9" y="44.3">6*2</text>
<text x="77.8" y="45.4">VSS</text>
<text x="201.4" y="44.3">VBUS</text>
<text x="202.4" y="46.8">GND</text>
<text x="209.9" y="42.9">D-</text>
<text x="209.9" y="45.4">VBUS</text>
<text x="209.9" y="48">GND</text>
<text x="73.9" y="59.5">1</text>
<text x="101.2" y="59.5">2</text>
<text x="209.7" y="59" transform="rotate(-90 209.7 59)">SHLD1*2</text>
<text x="72.8" y="62.1">12</text>
<text x="72.9" y="64.6">11</text>
<text x="77.8" y="65.7">MODE</text>
<text x="77.8" y="63.2">VCC</text>
<text x="77.8" y="60.7">VM</text>
<text x="91.4" y="60.7">AOUT1</text>
<text x="91.4" y="65.7">AOUT2</text>
<text x="91.4" y="63.2">BOUT1</text>
<text x="101.2" y="64.6">3</text>
<text x="101.2" y="62.1">4</text>
<text x="72.8" y="67.2">10</text>
<text x="73.9" y="69.7">9</text>
<text x="77.8" y="68.3">AIN1/PH</text>
<text x="77.8" y="70.8">AIN2/EN</text>
<text x="91.4" y="68.3">BOUT2</text>
<text x="101.2" y="67.2">5</text>
<text x="204.4" y="67.2">D+</text>
<text x="204.9" y="69.7">D-</text>
<text x="209.9" y="68.3">D+</text>
<text x="209.9" y="70.8">D-</text>
<text x="73.9" y="72.2">8</text>
<text x="73.9" y="74.8">7</text>
<text x="77.8" y="73.4">BIN1/PH</text>
<text x="77.8" y="75.9">BIN2/EN</text>
<text x="201.4" y="72.2">VBUS</text>
<text x="202.4" y="74.8">GND</text>
<text x="209.9" y="73.4">VBUS</text>
<text x="209.9" y="75.9">GND</text>
<text x="71.9" y="79.9">6*2</text>
<text x="77.8" y="81">VSS</text>
<text x="209.7" y="86.9" transform="rotate(-90 209.7 86.9)">SHLD1*2</text>
<text x="204.4" y="95.1">D+</text>
<text x="75.9" y="100.2">24</text>
<text x="82.9" y="101.3">VM1</text>
<text x="97.3" y="101.3">A01</text>
<text x="105.8" y="100.2">1</text>
<text x="201.4" y="100.2">VBUS</text>
<text x="204.9" y="97.6">D-</text>
<text x="209.9" y="96.2">D+</text>
<text x="209.9" y="98.7">D-</text>
<text x="209.9" y="101.3">VBUS</text>
<text x="75.9" y="107.8">21</text>
<text x="75.9" y="105.2">22</text>
<text x="75.9" y="102.7">23</text>
<text x="82.9" y="106.4">AIN2</text>
<text x="82.9" y="103.8">PWMA</text>
<text x="93.7" y="106.4">PGND1</text>
<text x="97.3" y="103.8">A01</text>
<text x="105.8" y="102.7">2</text>
<text x="105.8" y="105.2">3</text>
<text x="105.8" y="107.8">4</text>
<text x="202.4" y="102.7">GND</text>
<text x="209.9" y="103.8">GND</text>
<text x="75.9" y="112.9">19</text>
<text x="75.9" y="110.3">20</text>
<text x="82.9" y="114">STBY</text>
<text x="82.9" y="111.4">VCC</text>
<text x="82.9" y="108.9">AIN1</text>
<text x="93.7" y="108.9">PGND1</text>
<text x="97.3" y="111.4">A02</text>
<text x="97.3" y="114">A02</text>
<text x="105.8" y="110.3">5</text>
<text x="105.8" y="112.9">6</text>
<text x="75.9" y="117.9">17</text>
<text x="75.9" y="115.4">18</text>
<text x="82.9" y="119.1">BIN1</text>
<text x="82.9" y="116.5">GND</text>
<text x="97.3" y="116.5">B02</text>
<text x="97.3" y="119.1">B02</text>
<text x="105.8" y="115.4">7</text>
<text x="105.8" y="117.9">8</text>
<text x="209.7" y="114.8" transform="rotate(-90 209.7 114.8)">SHLD1*2</text>
<text x="75.9" y="125.6">14</text>
<text x="75.9" y="123">15</text>
<text x="75.9" y="120.5">16</text>
<text x="82.9" y="124.1">PWMB</text>
<text x="82.9" y="121.6">BIN2</text>
<text x="93.7" y="121.6">PGND2</text>
<text x="93.7" y="124.1">PGND2</text>
<text x="105.8" y="120.5">9</text>
<text x="105.8" y="123">10</text>
<text x="105.8" y="125.6">11</text>
<text x="204.4" y="123">D+</text>
<text x="204.9" y="125.6">D-</text>
<text x="209.9" y="124.1">D+</text>
<text x="75.9" y="128.1">13</text>
<text x="82.9" y="129.2">VM2</text>
<text x="82.9" y="126.7">VM3</text>
<text x="97.3" y="126.7">B01</text>
<text x="97.3" y="129.2">B01</text>
<text x="105.8" y="128.1">12</text>
<text x="201.4" y="128.1">VBUS</text>
<text x="202.4" y="130.6">GND</text>
<text x="209.9" y="126.7">D-</text>
<text x="209.9" y="129.2">VBUS</text>
<text x="209.9" y="131.8">GND</text>
<text x="209.7" y="142.8" transform="rotate(-90 209.7 142.8)">SHLD1*2</text>
<text x="75.9" y="153.5">23</text>
<text x="75.9" y="151">24</text>
<text x="82.9" y="154.6">PWMA</text>
<text x="82.9" y="152.1">VM1</text>
<text x="97.3" y="152.1">A01</text>
<text x="97.3" y="154.6">A01</text>
<text x="105.8" y="151">1</text>
<text x="105.8" y="153.5">2</text>
<text x="75.9" y="161.1">20</text>
<text x="75.9" y="158.6">21</text>
<text x="75.9" y="156">22</text>
<text x="82.9" y="159.7">AIN1</text>
<text x="82.9" y="157.2">AIN2</text>
<text x="93.7" y="157.2">PGND1</text>
<text x="93.7" y="159.7">PGND1</text>
<text x="105.8" y="156">3</text>
<text x="105.8" y="158.6">4</text>
<text x="105.8" y="161.1">5</text>
<text x="75.9" y="166.2">18</text>
<text x="75.9" y="163.7">19</text>
<text x="82.9" y="167.3">GND</text>
<text x="82.9" y="164.8">STBY</text>
<text x="82.9" y="162.2">VCC</text>
<text x="97.3" y="162.2">A02</text>
<text x="97.3" y="164.8">A02</text>
<text x="97.3" y="167.3">B02</text>
<text x="105.8" y="163.7">6</text>
<text x="105.8" y="166.2">7</text>
<text x="75.9" y="173.8">15</text>
<text x="75.9" y="171.3">16</text>
<text x="75.9" y="168.7">17</text>
<text x="82.9" y="172.4">BIN2</text>
<text x="82.9" y="169.8">BIN1</text>
<text x="93.7" y="172.4">PGND2</text>
<text x="97.3" y="169.8">B02</text>
<text x="105.8" y="168.7">8</text>
<text x="105.8" y="171.3">9</text>
<text x="105.8" y="173.8">10</text>
<text x="75.9" y="178.9">13</text>
<text x="75.9" y="176.3">14</text>
<text x="82.9" y="177.5">VM3</text>
<text x="82.9" y="174.9">PWMB</text>
<text x="93.7" y="174.9">PGND2</text>
<text x="97.3" y="177.5">B01</text>
<text x="105.8" y="176.3">11</text>
<text x="105.8" y="178.9">12</text>
<text x="82.9" y="180">VM2</text>
<text x="97.3" y="180">B01</text>
</g>
<g font-size="1.8" fill="#505050">
<text x="109.8" y="25">MOT_0P</text>
<text x="109.8" y="27.5">MOT_0N</text>
<text x="53.9" y="35.1">MOTOR_0/1.1B</text>
<text x="109.8" y="30.1">MOT_1P</text>
<text x="109.8" y="32.6">MOT_1N</text>
<text x="53.9" y="40.2">MOTOR_1/1.1B</text>
<text x="227.1" y="40.2">MOT_0P</text>
<text x="191.4" y="47.8">MOT_0N</text>
<text x="191.5" y="45.3">MOT_0P</text>
<text x="227" y="45.3">MOT_0N</text>
<text x="109.8" y="60.5">MOT_2P</text>
<text x="109.8" y="63.1">MOT_2N</text>
<text x="109.8" y="65.6">MOT_3P</text>
<text x="53.9" y="70.7">MOTOR_2/1.1B</text>
<text x="109.8" y="68.1">MOT_3N</text>
<text x="224.6" y="68.1">MOT_1P</text>
<text x="53.9" y="75.8">MOTOR_3/1.1B</text>
<text x="191.4" y="75.8">MOT_1N</text>
<text x="191.5" y="73.2">MOT_1P</text>
<text x="224.5" y="73.2">MOT_1N</text>
<text x="101.1" y="97.5">U5</text>
<text x="117.4" y="101.2">MOT_0P</text>
<text x="191.5" y="101.2">MOT_2P</text>
<text x="224.5" y="101.2">MOT_2N</text>
<text x="224.6" y="96.1">MOT_2P</text>
<text x="51.4" y="103.7">MOTOR_0/1.1B</text>
<text x="191.4" y="103.7">MOT_2N</text>
<text x="117.4" y="111.3">MOT_0N</text>
<text x="117.4" y="116.4">MOT_1P</text>
<text x="51.4" y="124">MOTOR_1/1.1B</text>
<text x="224.6" y="124">MOT_3P</text>
<text x="117.4" y="126.6">MOT_1N</text>
<text x="191.4" y="131.6">MOT_3N</text>
<text x="191.5" y="129.1">MOT_3P</text>
<text x="224.5" y="129.1">MOT_3N</text>
<text x="93.4" y="133.5">TB6612FNG</text>
<text x="101.1" y="148.3">U6</text>
<text x="51.4" y="154.5">MOTOR_2/1.1B</text>
<text x="117.4" y="151.9">MOT_2P</text>
<text x="117.4" y="162.1">MOT_2N</text>
<text x="117.4" y="167.2">MOT_3P</text>
<text x="51.4" y="174.8">MOTOR_3/1.1B</text>
<text x="117.4" y="177.3">MOT_3N</text>
<text x="93.4" y="184.3">TB6612FNG</text>
</g>
<g font-size="1.8" fill="#800000">
<text x="21.6" y="30.3" transform="rotate(-90 21.6 30.3)">+</text>
<text x="24.1" y="65.8" transform="rotate(-90 24.1 65.8)">+</text>
<text x="19" y="103.9" transform="rotate(-90 19 103.9)">+</text>
<text x="19" y="154.7" transform="rotate(-90 19 154.7)">+</text>
</g>
</svg>
